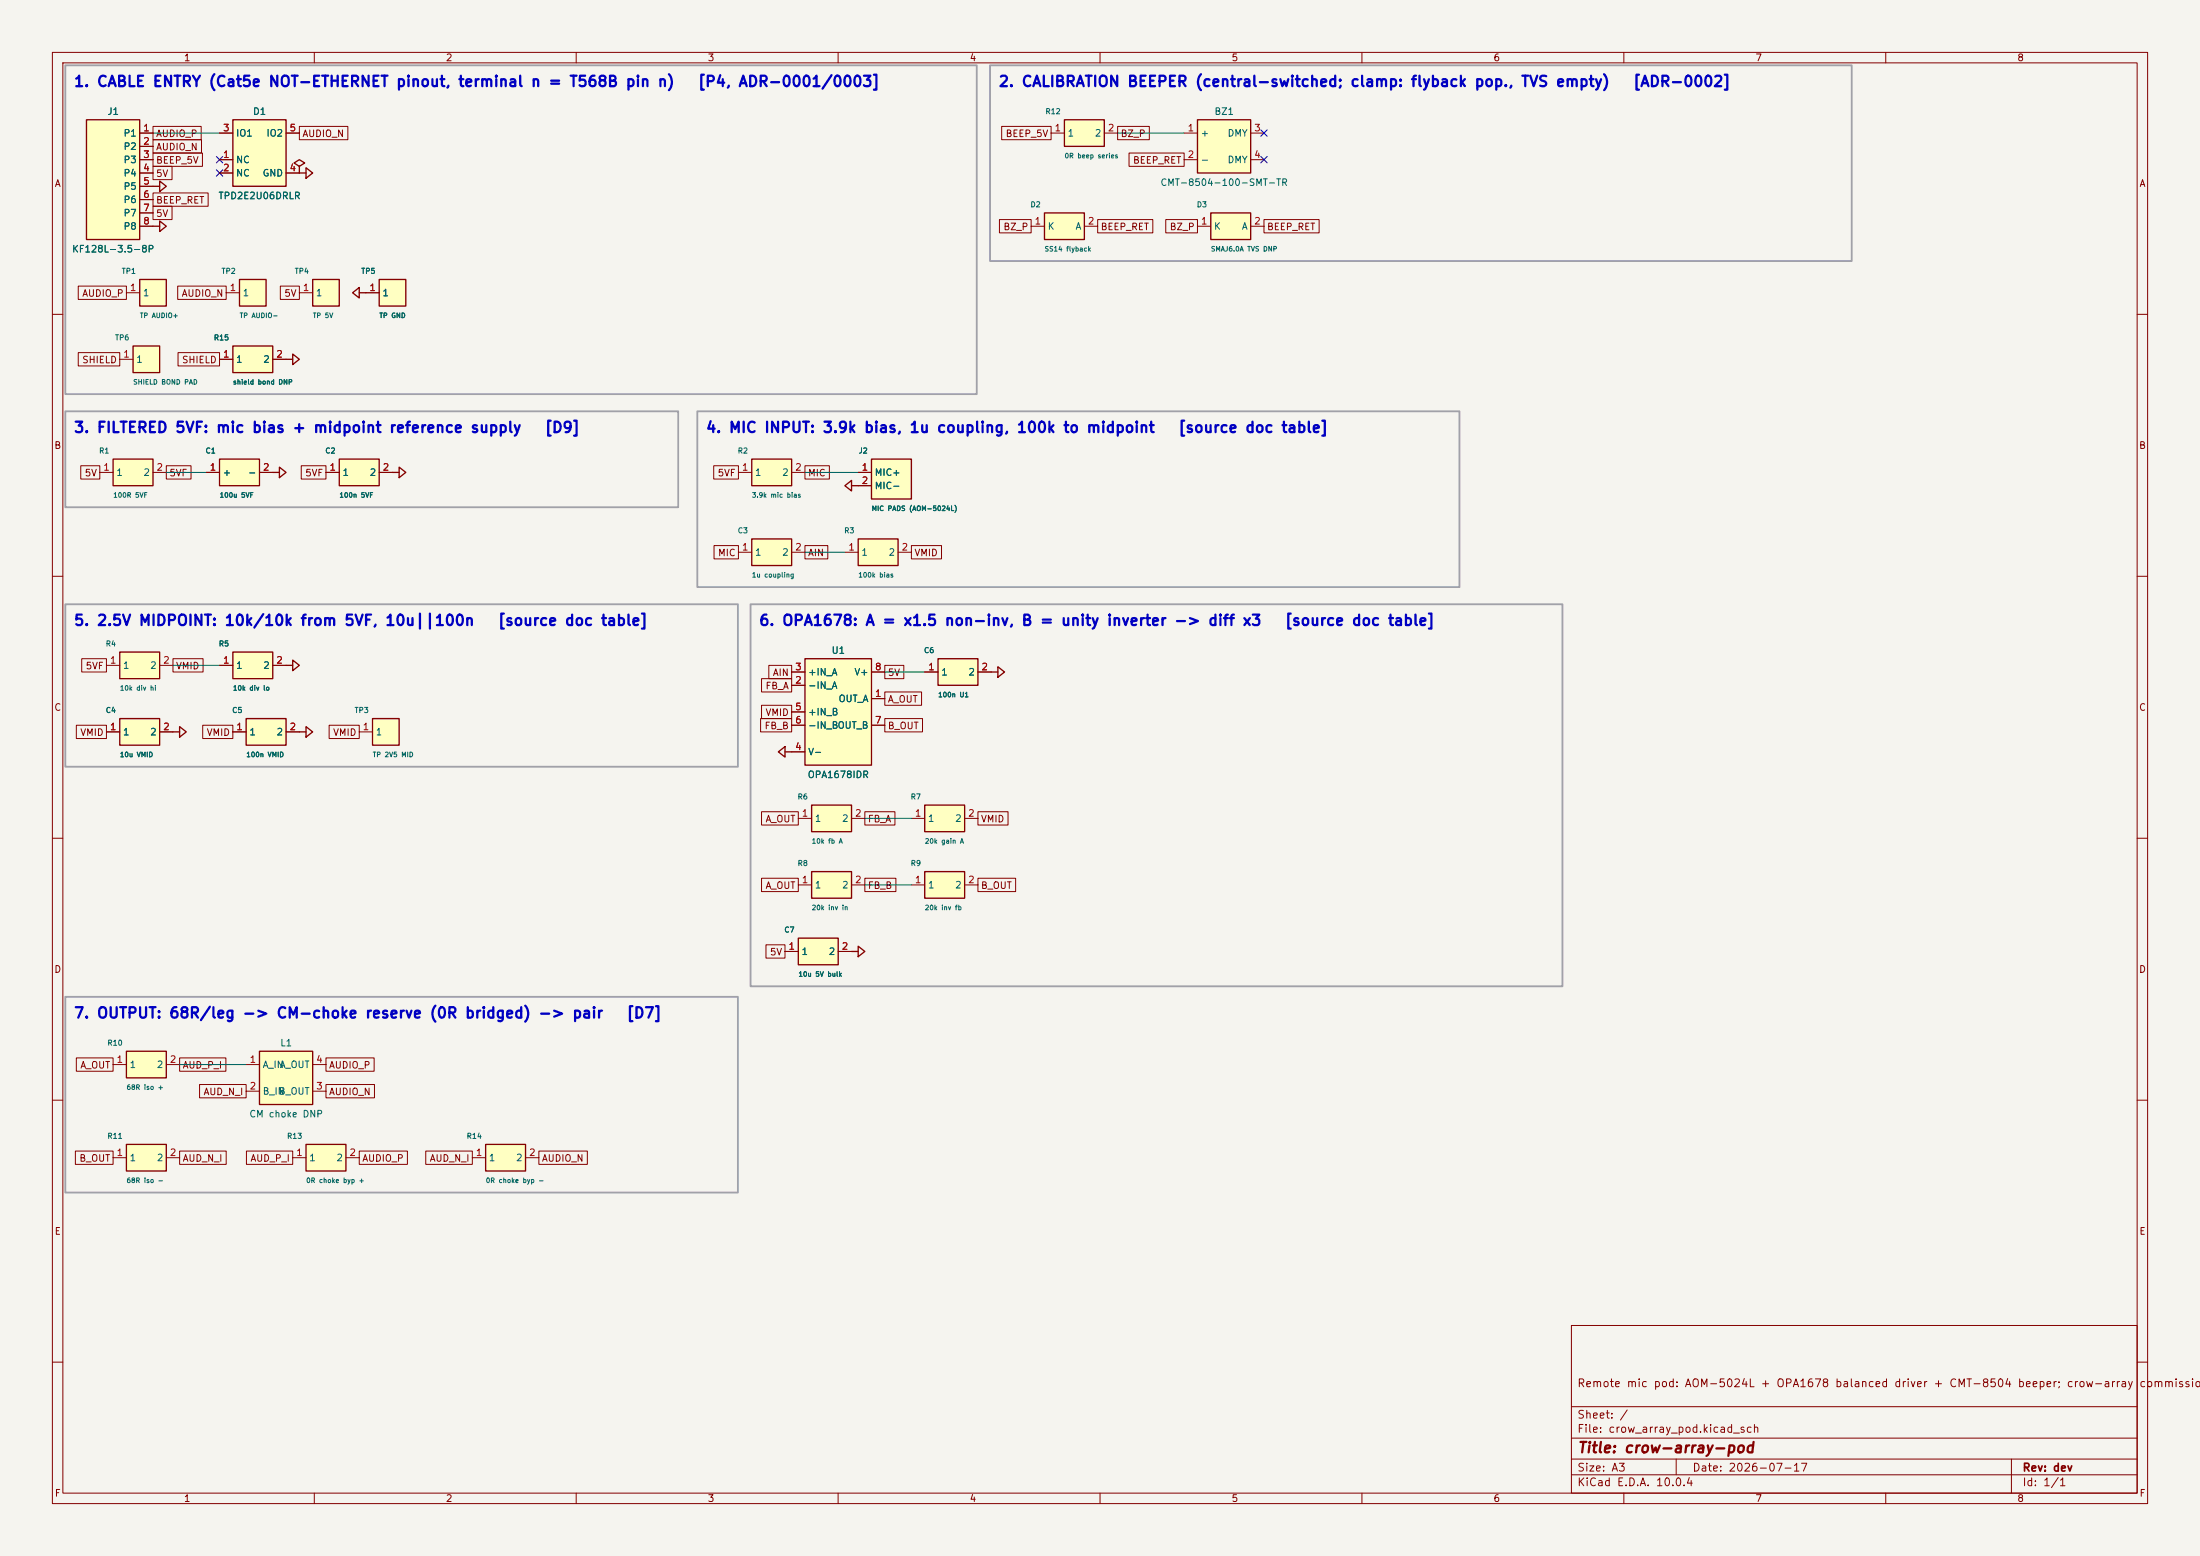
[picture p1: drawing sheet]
<svg xmlns="http://www.w3.org/2000/svg" width="420mm" height="297mm" viewBox="0 0 420 297" stroke-linecap="round" stroke-linejoin="round" font-family="sans-serif">
<path d="M0 0h420v297h-420z" fill="#f5f4ef" stroke="#f5f4ef" stroke-width=".19"/>
<g fill="none" stroke="#840000" stroke-width=".19">
<path d="M10 10h400v277h-400zM12 12h396v273h-396zM60 10v2M110 10v2M160 10v2M210 10v2M260 10v2M310 10v2M360 10v2M10 60h2M408 60h2M10 110h2"/>
<path d="M408 110h2M10 160h2M408 160h2M10 210h2M408 210h2M300 253h108v32h-108zM10 260h2M300 278.5h108M300 274.5h108M300 268.5h108M320 278.5v3M384 278.5v6.5"/>
<path d="M408 260h2M60 285v2M110 285v2M160 285v2M210 285v2M260 285v2M300 281.5h108M310 285v2M360 285v2"/>
</g>
<path d="M16.5 22.9h10.2v22.8h-10.2z" fill="#ffffc2"/>
<path d="M16.5 22.9h10.2v22.8h-10.2z" fill="none" stroke="#840000" stroke-width=".25"/>
<path d="M26.7 25.4h2.5M26.7 27.9h2.5M26.7 30.5h2.5M26.7 33h2.5M26.7 35.6h2.5M26.7 38.1h2.5M26.7 40.6h2.5M26.7 43.2h2.5" fill="none" stroke="#840000" stroke-width=".19"/>
<path d="M154.9 153.7h7.7v5.1h-7.7z" fill="#ffffc2"/>
<path d="M154.9 153.7h7.7v5.1h-7.7z" fill="none" stroke="#840000" stroke-width=".25"/>
<path d="M152.4 156.2h2.5M162.6 156.2h2.5" fill="none" stroke="#840000" stroke-width=".19"/>
<path d="M231.1 40.6h7.7v5.1h-7.7z" fill="#ffffc2"/>
<path d="M231.1 40.6h7.7v5.1h-7.7z" fill="none" stroke="#840000" stroke-width=".25"/>
<path d="M228.6 43.2h2.5M238.8 43.2h2.5" fill="none" stroke="#840000" stroke-width=".19"/>
<path d="M228.6 22.9h10.2v10.1h-10.2z" fill="#ffffc2"/>
<path d="M228.6 22.9h10.2v10.1h-10.2z" fill="none" stroke="#840000" stroke-width=".25"/>
<path d="M226.1 25.4h2.5M226.1 30.5h2.5M238.8 25.4h2.5M238.8 30.5h2.5" fill="none" stroke="#840000" stroke-width=".19"/>
<path d="M199.4 40.6h7.6v5.1h-7.6z" fill="#ffffc2"/>
<path d="M199.4 40.6h7.6v5.1h-7.6z" fill="none" stroke="#840000" stroke-width=".25"/>
<path d="M196.8 43.2h2.6M207 43.2h2.5" fill="none" stroke="#840000" stroke-width=".19"/>
<path d="M71.1 137.2h5.1v5h-5.1z" fill="#ffffc2"/>
<path d="M29.2 35.6h1.3M30.5 34.6l1.2 1-1.2 1zM29.2 43.2h1.3M30.5 42.2l1.2 1-1.2 1zM54.6 127h1.3M55.9 126l1.2 1-1.2 1zM71.1 137.2h5.1v5h-5.1z" fill="none" stroke="#840000" stroke-width=".25"/>
<path d="M68.6 139.7h2.5" fill="none" stroke="#840000" stroke-width=".19"/>
<path d="M25.4 66h5.1v5.1h-5.1z" fill="#ffffc2"/>
<path d="M25.4 66h5.1v5.1h-5.1z" fill="none" stroke="#840000" stroke-width=".25"/>
<path d="M22.9 68.6h2.5" fill="none" stroke="#840000" stroke-width=".19"/>
<path d="M45.7 53.3h5.1v5.1h-5.1z" fill="#ffffc2"/>
<path d="M45.7 53.3h5.1v5.1h-5.1z" fill="none" stroke="#840000" stroke-width=".25"/>
<path d="M43.2 55.9h2.5" fill="none" stroke="#840000" stroke-width=".19"/>
<path d="M26.7 53.3h5v5.1h-5z" fill="#ffffc2"/>
<path d="M26.7 53.3h5v5.1h-5z" fill="none" stroke="#840000" stroke-width=".25"/>
<path d="M24.1 55.9h2.6" fill="none" stroke="#840000" stroke-width=".19"/>
<path d="M44.4 66h7.7v5.1h-7.7z" fill="#ffffc2"/>
<path d="M44.4 66h7.7v5.1h-7.7zM57.1 139.7h1.3M58.4 138.7l1.3 1-1.3 1z" fill="none" stroke="#840000" stroke-width=".25"/>
<path d="M41.9 68.6h2.5M52.1 68.6h2.5" fill="none" stroke="#840000" stroke-width=".19"/>
<path d="M44.4 22.9h10.2v12.7h-10.2z" fill="#ffffc2"/>
<path d="M44.4 22.9h10.2v12.7h-10.2zM57.1 31.8l1.1-.7-1.1-.6-1 .6 1 .7v1.2" fill="none" stroke="#840000" stroke-width=".25"/>
<path d="M41.9 30.5h2.5M41.9 33h2.5M41.9 25.4h2.5M54.6 33h2.5M54.6 25.4h2.5" fill="none" stroke="#840000" stroke-width=".19"/>
<path d="M203.2 22.9h7.6v5h-7.6z" fill="#ffffc2"/>
<path d="M203.2 22.9h7.6v5h-7.6z" fill="none" stroke="#840000" stroke-width=".25"/>
<path d="M200.7 25.4h2.5M210.8 25.4h2.6" fill="none" stroke="#840000" stroke-width=".19"/>
<path d="M47 137.2h7.6v5h-7.6z" fill="#ffffc2"/>
<path d="M47 137.2h7.6v5h-7.6z" fill="none" stroke="#840000" stroke-width=".25"/>
<path d="M44.4 139.7h2.6M54.6 139.7h2.5" fill="none" stroke="#840000" stroke-width=".19"/>
<path d="M41.9 87.6h7.6v5.1h-7.6z" fill="#ffffc2"/>
<path d="M41.9 87.6h7.6v5.1h-7.6z" fill="none" stroke="#840000" stroke-width=".25"/>
<path d="M39.4 90.2h2.5M49.5 90.2h2.6" fill="none" stroke="#840000" stroke-width=".19"/>
<path d="M21.6 87.6h7.6v5.1h-7.6z" fill="#ffffc2"/>
<path d="M21.6 87.6h7.6v5.1h-7.6zM52.1 90.2h1.2M53.3 89.2l1.3 1-1.3 1z" fill="none" stroke="#840000" stroke-width=".25"/>
<path d="M19 90.2h2.6M29.2 90.2h2.5" fill="none" stroke="#840000" stroke-width=".19"/>
<path d="M64.8 87.6h7.6v5.1h-7.6z" fill="#ffffc2"/>
<path d="M57.1 33h1.3M58.4 32l1.3 1-1.3 1zM64.8 87.6h7.6v5.1h-7.6z" fill="none" stroke="#840000" stroke-width=".25"/>
<path d="M62.2 90.2h2.6M72.4 90.2h2.5" fill="none" stroke="#840000" stroke-width=".19"/>
<path d="M72.4 53.3h5.1v5.1h-5.1z" fill="#ffffc2"/>
<path d="M72.4 53.3h5.1v5.1h-5.1zM54.6 68.6h1.3M55.9 67.6l1.2 1-1.2 1z" fill="none" stroke="#840000" stroke-width=".25"/>
<path d="M69.8 55.9h2.6" fill="none" stroke="#840000" stroke-width=".19"/>
<path d="M59.7 53.3h5.1v5.1h-5.1z" fill="#ffffc2"/>
<path d="M59.7 53.3h5.1v5.1h-5.1zM67.3 55.9l1.3-1v2zM68.6 55.9h1.2M74.9 90.2h1.3M76.2 89.2l1.3 1-1.3 1z" fill="none" stroke="#840000" stroke-width=".25"/>
<path d="M57.1 55.9h2.6" fill="none" stroke="#840000" stroke-width=".19"/>
<path d="M22.9 137.2h7.6v5h-7.6z" fill="#ffffc2"/>
<path d="M22.9 137.2h7.6v5h-7.6zM33 139.7h1.3M34.3 138.7l1.3 1-1.3 1z" fill="none" stroke="#840000" stroke-width=".25"/>
<path d="M20.3 139.7h2.6M30.5 139.7h2.5" fill="none" stroke="#840000" stroke-width=".19"/>
<path d="M44.4 124.5h7.7v5h-7.7z" fill="#ffffc2"/>
<path d="M44.4 124.5h7.7v5h-7.7z" fill="none" stroke="#840000" stroke-width=".25"/>
<path d="M41.9 127h2.5M52.1 127h2.5" fill="none" stroke="#840000" stroke-width=".19"/>
<path d="M22.9 124.5h7.6v5h-7.6z" fill="#ffffc2"/>
<path d="M22.9 124.5h7.6v5h-7.6z" fill="none" stroke="#840000" stroke-width=".25"/>
<path d="M20.3 127h2.6M30.5 127h2.5" fill="none" stroke="#840000" stroke-width=".19"/>
<path d="M152.4 179.1h7.6v5.1h-7.6z" fill="#ffffc2"/>
<path d="M152.4 179.1h7.6v5.1h-7.6z" fill="none" stroke="#840000" stroke-width=".25"/>
<path d="M149.9 181.6h2.5M160 181.6h2.6" fill="none" stroke="#840000" stroke-width=".19"/>
<path d="M153.7 125.7h12.7v20.4h-12.7z" fill="#ffffc2"/>
<path d="M153.7 125.7h12.7v20.4h-12.7z" fill="none" stroke="#840000" stroke-width=".25"/>
<path d="M151.1 130.8h2.6M151.1 128.3h2.6M151.1 135.9h2.6M151.1 138.4h2.6M166.4 133.4h2.5M166.4 128.3h2.5M166.4 138.4h2.5M151.1 143.5h2.6" fill="none" stroke="#840000" stroke-width=".19"/>
<path d="M176.5 166.4h7.6v5.1h-7.6z" fill="#ffffc2"/>
<path d="M176.5 166.4h7.6v5.1h-7.6zM162.6 181.6h1.2M163.8 180.6l1.3 1-1.3 1z" fill="none" stroke="#840000" stroke-width=".25"/>
<path d="M174 168.9h2.5M184.1 168.9h2.6" fill="none" stroke="#840000" stroke-width=".19"/>
<path d="M154.9 166.4h7.7v5.1h-7.7z" fill="#ffffc2"/>
<path d="M154.9 166.4h7.7v5.1h-7.7z" fill="none" stroke="#840000" stroke-width=".25"/>
<path d="M152.4 168.9h2.5M162.6 168.9h2.5" fill="none" stroke="#840000" stroke-width=".19"/>
<path d="M163.8 102.9h7.6v5.1h-7.6z" fill="#ffffc2"/>
<path d="M163.8 102.9h7.6v5.1h-7.6z" fill="none" stroke="#840000" stroke-width=".25"/>
<path d="M161.3 105.4h2.5M171.4 105.4h2.6" fill="none" stroke="#840000" stroke-width=".19"/>
<path d="M143.5 87.6h7.6v5.1h-7.6z" fill="#ffffc2"/>
<path d="M143.5 87.6h7.6v5.1h-7.6z" fill="none" stroke="#840000" stroke-width=".25"/>
<path d="M141 90.2h2.5M151.1 90.2h2.6" fill="none" stroke="#840000" stroke-width=".19"/>
<path d="M24.1 218.4h7.6v5.1h-7.6z" fill="#ffffc2"/>
<path d="M161.3 92.7l1.3-1v2zM162.6 92.7h1.2M189.2 128.3h1.3M190.5 127.3l1.3 1-1.3 1zM24.1 218.4h7.6v5.1h-7.6z" fill="none" stroke="#840000" stroke-width=".25"/>
<path d="M21.6 221h2.5M31.7 221h2.6" fill="none" stroke="#840000" stroke-width=".19"/>
<path d="M166.4 87.6h7.6v7.7h-7.6z" fill="#ffffc2"/>
<path d="M166.4 87.6h7.6v7.7h-7.6z" fill="none" stroke="#840000" stroke-width=".25"/>
<path d="M163.8 90.2h2.6M163.8 92.7h2.6" fill="none" stroke="#840000" stroke-width=".19"/>
<path d="M58.4 218.4h7.6v5.1h-7.6z" fill="#ffffc2"/>
<path d="M58.4 218.4h7.6v5.1h-7.6z" fill="none" stroke="#840000" stroke-width=".25"/>
<path d="M55.9 221h2.5M66 221h2.6" fill="none" stroke="#840000" stroke-width=".19"/>
<path d="M179.1 125.7h7.6v5.1h-7.6z" fill="#ffffc2"/>
<path d="M179.1 125.7h7.6v5.1h-7.6z" fill="none" stroke="#840000" stroke-width=".25"/>
<path d="M176.5 128.3h2.6M186.7 128.3h2.5" fill="none" stroke="#840000" stroke-width=".19"/>
<path d="M24.1 200.7h7.6v5h-7.6z" fill="#ffffc2"/>
<path d="M24.1 200.7h7.6v5h-7.6z" fill="none" stroke="#840000" stroke-width=".25"/>
<path d="M21.6 203.2h2.5M31.7 203.2h2.6" fill="none" stroke="#840000" stroke-width=".19"/>
<path d="M92.7 218.4h7.6v5.1h-7.6z" fill="#ffffc2"/>
<path d="M92.7 218.4h7.6v5.1h-7.6z" fill="none" stroke="#840000" stroke-width=".25"/>
<path d="M90.2 221h2.5M100.3 221h2.6" fill="none" stroke="#840000" stroke-width=".19"/>
<path d="M176.5 153.7h7.6v5.1h-7.6z" fill="#ffffc2"/>
<path d="M176.5 153.7h7.6v5.1h-7.6z" fill="none" stroke="#840000" stroke-width=".25"/>
<path d="M174 156.2h2.5M184.1 156.2h2.6" fill="none" stroke="#840000" stroke-width=".19"/>
<path d="M143.5 102.9h7.6v5.1h-7.6z" fill="#ffffc2"/>
<path d="M143.5 102.9h7.6v5.1h-7.6z" fill="none" stroke="#840000" stroke-width=".25"/>
<path d="M141 105.4h2.5M151.1 105.4h2.6" fill="none" stroke="#840000" stroke-width=".19"/>
<path d="M49.5 200.7h10.2v10.1h-10.2z" fill="#ffffc2"/>
<path d="M148.6 143.5l1.3-1v2zM149.9 143.5h1.2M49.5 200.7h10.2v10.1h-10.2z" fill="none" stroke="#840000" stroke-width=".25"/>
<g fill="none" stroke="#840000" stroke-width=".19">
<path d="M26.7 30.5h2.5M26.7 33h2.5M26.7 25.4h2.5M26.7 27.9h2.5M26.7 35.6h2.5M26.7 38.1h2.5M29.2 24.1h9.2v2.6h-9.2zM29.2 26.7h9.3v2.5h-9.3zM29.2 39.4h3.6v2.5h-3.6zM29.2 31.7h3.6v2.6h-3.6zM29.2 36.8h10.5v2.6h-10.5zM29.2 29.2h9.4v2.6h-9.4z"/>
<path d="M41.9 30.5h2.5M41.9 33h2.5M41.9 25.4h2.5M54.6 33h2.5M54.6 25.4h2.5M57.1 24.1h9.3v2.6h-9.3zM191.2 24.1h9.5v2.6h-9.5zM213.4 24.1h6v2.6h-6zM215.5 29.2h10.6v2.6h-10.6zM14.9 54.6h9.2v2.6h-9.2zM26.7 40.6h2.5M26.7 43.2h2.5"/>
<path d="M33.9 54.6h9.3v2.6h-9.3zM53.5 54.6h3.6v2.6h-3.6zM69.8 55.9h2.6M190.8 41.9h6v2.6h-6zM209.5 41.9h10.6v2.6h-10.6zM222.5 41.9h6.1v2.6h-6.1zM241.3 41.9h10.5v2.6h-10.5zM14.9 67.3h8v2.6h-8zM34 67.3h7.9v2.6h-7.9zM41.9 68.6h2.5M52.1 68.6h2.5M15.4 88.9h3.6v2.5h-3.6z"/>
<path d="M31.7 88.9h4.8v2.5h-4.8zM39.4 90.2h2.5M49.5 90.2h2.6M57.5 88.9h4.7v2.5h-4.7zM62.2 90.2h2.6M72.4 90.2h2.5M136.2 88.9h4.8v2.5h-4.8zM153.7 88.9h4.6v2.5h-4.6zM163.8 90.2h2.6M163.8 92.7h2.6M136.3 104.1h4.7v2.6h-4.7zM153.7 104.1h4.3v2.6h-4.3z"/>
<path d="M174 104.1h5.7v2.6h-5.7zM14.6 138.4h5.7v2.6h-5.7zM15.6 125.7h4.7v2.6h-4.7zM20.3 139.7h2.6M30.5 139.7h2.5M33 125.7h5.8v2.6h-5.8zM38.7 138.4h5.7v2.6h-5.7zM41.9 127h2.5M44.4 139.7h2.6M52.1 127h2.5M54.6 139.7h2.5M62.8 138.4h5.8v2.6h-5.8z"/>
<path d="M145.2 137.2h5.9v2.5h-5.9zM145.4 129.5h5.7v2.6h-5.7zM145.4 134.6h5.7v2.6h-5.7zM146.8 127h4.3v2.5h-4.3zM151.1 130.8h2.6M151.1 128.3h2.6M151.1 135.9h2.6M151.1 138.4h2.6M166.4 133.4h2.5M166.4 128.3h2.5M166.4 138.4h2.5M168.9 127h3.6v2.5h-3.6z"/>
<path d="M168.9 132.1h7v2.5h-7zM168.9 137.2h7.2v2.5h-7.2zM176.5 128.3h2.6M186.7 128.3h2.5M145.4 154.9h7v2.6h-7zM151.1 143.5h2.6M165.1 154.9h5.7v2.6h-5.7zM186.7 154.9h5.7v2.6h-5.7zM145.4 167.6h7v2.6h-7zM165.1 167.6h5.9v2.6h-5.9zM186.7 167.6h7.2v2.6h-7.2zM146.2 180.3h3.7v2.6h-3.7z"/>
<path d="M149.9 181.6h2.5M160 181.6h2.6M14.4 219.7h7.2v2.6h-7.2zM14.6 201.9h7v2.6h-7zM34.3 219.7h8.9v2.6h-8.9zM34.3 201.9h8.8v2.6h-8.8zM38.1 207h8.9v2.6h-8.9zM47 203.2h2.5M47 208.3h2.5M47 219.7h8.9v2.6h-8.9zM59.7 203.2h2.5M59.7 208.3h2.5"/>
<path d="M62.2 201.9h9.2v2.6h-9.2zM62.2 207h9.3v2.6h-9.3zM68.6 219.7h9.2v2.6h-9.2zM81.3 219.7h8.9v2.6h-8.9zM102.9 219.7h9.2v2.6h-9.2z"/>
</g>
<path d="M29.2 25.4h12.7M213.4 25.4h12.7M31.7 90.2h7.7M153.7 90.2h10.1M153.7 105.4h7.6M33 127h8.9M168.9 128.3h7.6M165.1 156.2h8.9M165.1 168.9h8.9M34.3 203.2h12.7" fill="none" stroke="#009600" stroke-width=".19"/>
<path d="M41.3 32.4l1.2 1.2M41.3 29.9l1.2 1.2M42.5 32.4l-1.2 1.2M42.5 29.9l-1.2 1.2M240.7 29.9l1.2 1.2M240.7 24.8l1.2 1.2M241.9 29.9l-1.2 1.2M241.9 24.8l-1.2 1.2" fill="none" stroke="#000084" stroke-width=".19"/>
<path d="M12.5 12.5h174v62.7h-174zM189 12.5h164.5v37.3h-164.5zM12.5 78.5h117v18.3h-117zM133.1 78.5h145.5v33.6h-145.5zM12.5 115.3h128.4v31h-128.4zM143.3 115.3h155v73h-155zM12.5 190.3h128.4v37.3h-128.4z" fill="none" stroke="#a1a1a8" stroke-width=".35"/>
<g font-size="2" fill="#0000c2">
<text x="14" y="17.1">1. CABLE ENTRY (Cat5e NOT-ETHERNET pinout, terminal n = T568B pin n)</text>
<text x="133.1" y="17.1">[P4, ADR-0001/0003]</text>
<text x="190.5" y="17.1">2. CALIBRATION BEEPER (central-switched; clamp: flyback pop., TVS empty)</text>
<text x="311.6" y="17.1">[ADR-0002]</text>
<text x="14" y="83.1">3. FILTERED 5VF: mic bias + midpoint reference supply</text>
<text x="103.9" y="83.1">[D9]</text>
<text x="134.6" y="83.1">4. MIC INPUT: 3.9k bias, 1u coupling, 100k to midpoint</text>
<text x="224.8" y="83.1">[source doc table]</text>
<text x="14" y="119.9">5. 2.5V MIDPOINT: 10k/10k from 5VF, 10u||100n</text>
<text x="94.9" y="119.9">[source doc table]</text>
<text x="144.8" y="119.9">6. OPA1678: A = x1.5 non-inv, B = unity inverter -&gt; diff x3</text>
<text x="245.2" y="119.9">[source doc table]</text>
<text x="14" y="194.9">7. OUTPUT: 68R/leg -&gt; CM-choke reserve (0R bridged) -&gt; pair</text>
<text x="119.5" y="194.9">[D7]</text>
</g>
<text font-size="2" fill="#840000" x="301" y="277.8">Title: crow-array-pod</text>
<g font-size="1.5" fill="#840000">
<text x="301" y="265.1">Remote mic pod: AOM-5024L + OPA1678 balanced driver + CMT-8504 beeper; crow-array</text>
<text x="408.3" y="265.1">commission</text>
<text x="301" y="273.8">File: crow_array_pod.kicad_sch</text>
<text x="301" y="271.1">Sheet: /</text>
<text x="301" y="281.2">Size: A3</text>
<text x="323" y="281.2">Date: 2026-07-17</text>
<text x="386" y="281.2">Rev: dev</text>
<text x="301" y="284">KiCad E.D.A. 10.0.4</text>
<text x="386" y="284">Id: 1/1</text>
</g>
<g font-size="1.3" fill="#840000">
<text x="35" y="12">1</text>
<text x="85" y="12">2</text>
<text x="135" y="12">3</text>
<text x="185" y="12">4</text>
<text x="235" y="12">5</text>
<text x="285" y="12">6</text>
<text x="335" y="12">7</text>
<text x="385" y="12">8</text>
<text x="29.7" y="26.5">AUDIO_P</text>
<text x="29.7" y="29">AUDIO_N</text>
<text x="57.6" y="26.5">AUDIO_N</text>
<text x="191.9" y="26.5">BEEP_5V</text>
<text x="213.8" y="26.5">BZ_P</text>
<text x="10.3" y="36">A</text>
<text x="29.7" y="34.1">5V</text>
<text x="29.7" y="31.5">BEEP_5V</text>
<text x="216.2" y="31.5">BEEP_RET</text>
<text x="408.3" y="36">A</text>
<text x="29.7" y="41.7">5V</text>
<text x="29.7" y="39.2">BEEP_RET</text>
<text x="191.5" y="44.2">BZ_P</text>
<text x="210" y="44.2">BEEP_RET</text>
<text x="223.2" y="44.2">BZ_P</text>
<text x="241.8" y="44.2">BEEP_RET</text>
<text x="15.6" y="56.9">AUDIO_P</text>
<text x="34.6" y="56.9">AUDIO_N</text>
<text x="54.2" y="56.9">5V</text>
<text x="15.6" y="69.6">SHIELD</text>
<text x="34.6" y="69.6">SHIELD</text>
<text x="10.3" y="86">B</text>
<text x="408.2" y="86">B</text>
<text x="16.1" y="91.2">5V</text>
<text x="32.2" y="91.2">5VF</text>
<text x="58.2" y="91.2">5VF</text>
<text x="136.9" y="91.2">5VF</text>
<text x="154.1" y="91.2">MIC</text>
<text x="137" y="106.5">MIC</text>
<text x="154.1" y="106.5">AIN</text>
<text x="174.5" y="106.5">VMID</text>
<text x="16.3" y="128.1">5VF</text>
<text x="33.5" y="128.1">VMID</text>
<text x="146" y="131.9">FB_A</text>
<text x="147.4" y="129.3">AIN</text>
<text x="169.4" y="129.3">5V</text>
<text x="10.3" y="136">C</text>
<text x="146" y="137">VMID</text>
<text x="169.4" y="134.4">A_OUT</text>
<text x="408.2" y="136">C</text>
<text x="15.2" y="140.8">VMID</text>
<text x="39.4" y="140.8">VMID</text>
<text x="63.5" y="140.8">VMID</text>
<text x="145.9" y="139.5">FB_B</text>
<text x="169.4" y="139.5">B_OUT</text>
<text x="146" y="157.3">A_OUT</text>
<text x="165.6" y="157.3">FB_A</text>
<text x="187.2" y="157.3">VMID</text>
<text x="146" y="170">A_OUT</text>
<text x="165.6" y="170">FB_B</text>
<text x="187.2" y="170">B_OUT</text>
<text x="10.3" y="186">D</text>
<text x="146.9" y="182.7">5V</text>
<text x="408.2" y="186">D</text>
<text x="15.2" y="204.3">A_OUT</text>
<text x="34.8" y="204.3">AUD_P_I</text>
<text x="38.8" y="209.3">AUD_N_I</text>
<text x="62.7" y="204.3">AUDIO_P</text>
<text x="62.7" y="209.3">AUDIO_N</text>
<text x="15" y="222">B_OUT</text>
<text x="34.8" y="222">AUD_N_I</text>
<text x="47.7" y="222">AUD_P_I</text>
<text x="69.1" y="222">AUDIO_P</text>
<text x="81.9" y="222">AUD_N_I</text>
<text x="103.3" y="222">AUDIO_N</text>
<text x="10.3" y="236">E</text>
<text x="408.3" y="236">E</text>
<text x="10.3" y="286">F</text>
<text x="35" y="287">1</text>
<text x="85" y="287">2</text>
<text x="135" y="287">3</text>
<text x="185" y="287">4</text>
<text x="235" y="287">5</text>
<text x="285" y="287">6</text>
<text x="335" y="287">7</text>
<text x="385" y="287">8</text>
<text x="408.3" y="286">F</text>
</g>
<g font-size="1.3" fill="#006464">
<text x="20.4" y="22.2">J1</text>
<text x="48.2" y="22.2">D1</text>
<text x="231.7" y="22.2">BZ1</text>
<text x="23.5" y="26.4">P1</text>
<text x="23.5" y="28.9">P2</text>
<text x="45" y="26.4">IO1</text>
<text x="50.8" y="26.4">IO2</text>
<text x="203.7" y="26.4">1</text>
<text x="208.9" y="26.4">2</text>
<text x="229.1" y="26.4">+</text>
<text x="234.2" y="26.4">DMY</text>
<text x="23.5" y="31.5">P3</text>
<text x="23.5" y="34">P4</text>
<text x="45" y="31.5">NC</text>
<text x="45" y="34">NC</text>
<text x="50" y="34">GND</text>
<text x="221.4" y="35.8">CMT-8504-100-SMT-TR</text>
<text x="229.1" y="31.5">-</text>
<text x="234.2" y="31.5">DMY</text>
<text x="23.5" y="36.5">P5</text>
<text x="23.5" y="39.1">P6</text>
<text x="23.5" y="41.6">P7</text>
<text x="41.6" y="38.3">TPD2E2U06DRLR</text>
<text x="23.5" y="44.2">P8</text>
<text x="199.9" y="44.2">K</text>
<text x="205.2" y="44.2">A</text>
<text x="231.6" y="44.2">K</text>
<text x="237" y="44.2">A</text>
<text x="13.7" y="48.5">KF128L-3.5-8P</text>
<text x="27.2" y="56.9">1</text>
<text x="46.2" y="56.9">1</text>
<text x="60.2" y="56.9">1</text>
<text x="72.9" y="56.9">1</text>
<text x="25.9" y="69.6">1</text>
<text x="45" y="69.6">1</text>
<text x="50.1" y="69.6">2</text>
<text x="22.1" y="91.1">1</text>
<text x="27.3" y="91.1">2</text>
<text x="42.4" y="91.1">+</text>
<text x="47.2" y="91.1">-</text>
<text x="65.3" y="91.1">1</text>
<text x="70.5" y="91.1">2</text>
<text x="144" y="91.1">1</text>
<text x="149.2" y="91.1">2</text>
<text x="166.9" y="91.1">MIC+</text>
<text x="166.9" y="93.7">MIC-</text>
<text x="144" y="106.4">1</text>
<text x="149.2" y="106.4">2</text>
<text x="164.3" y="106.4">1</text>
<text x="169.5" y="106.4">2</text>
<text x="158.6" y="125.1">U1</text>
<text x="23.4" y="128">1</text>
<text x="28.6" y="128">2</text>
<text x="45" y="128">1</text>
<text x="50.1" y="128">2</text>
<text x="154.2" y="131.8">-IN_A</text>
<text x="154.2" y="129.2">+IN_A</text>
<text x="163" y="129.2">V+</text>
<text x="179.6" y="129.2">1</text>
<text x="184.8" y="129.2">2</text>
<text x="154.2" y="136.9">+IN_B</text>
<text x="160" y="134.3">OUT_A</text>
<text x="23.4" y="140.7">1</text>
<text x="28.6" y="140.7">2</text>
<text x="47.5" y="140.7">1</text>
<text x="52.7" y="140.7">2</text>
<text x="71.6" y="140.7">1</text>
<text x="154.2" y="139.4">-IN_BOUT_B</text>
<text x="154.1" y="148.8">OPA1678IDR</text>
<text x="154.2" y="144.5">V-</text>
<text x="155.4" y="157.2">1</text>
<text x="160.6" y="157.2">2</text>
<text x="177" y="157.2">1</text>
<text x="182.2" y="157.2">2</text>
<text x="155.4" y="169.9">1</text>
<text x="160.6" y="169.9">2</text>
<text x="177" y="169.9">1</text>
<text x="182.2" y="169.9">2</text>
<text x="152.9" y="182.6">1</text>
<text x="158.1" y="182.6">2</text>
<text x="53.4" y="200">L1</text>
<text x="24.6" y="204.2">1</text>
<text x="29.8" y="204.2">2</text>
<text x="50" y="204.2">A_IN</text>
<text x="50" y="209.3">B_IN</text>
<text x="53.1" y="209.3">B_OUT</text>
<text x="53.3" y="204.2">A_OUT</text>
<text x="47.5" y="213.6">CM choke DNP</text>
<text x="24.6" y="222">1</text>
<text x="29.8" y="222">2</text>
<text x="58.9" y="222">1</text>
<text x="64.1" y="222">2</text>
<text x="93.2" y="222">1</text>
<text x="98.4" y="222">2</text>
</g>
<g font-size="1.3" fill="#a90000">
<text x="27.2" y="25.4">1</text>
<text x="27.2" y="27.9">2</text>
<text x="42.5" y="25.4">3</text>
<text x="55.2" y="25.4">5</text>
<text x="201.2" y="25.4">1</text>
<text x="211.4" y="25.4">2</text>
<text x="226.6" y="25.4">1</text>
<text x="239.3" y="25.4">3</text>
<text x="27.2" y="30.5">3</text>
<text x="27.2" y="33">4</text>
<text x="27.2" y="35.5">5</text>
<text x="42.5" y="30.5">1</text>
<text x="42.5" y="33">2</text>
<text x="55.2" y="33">4</text>
<text x="226.6" y="30.5">2</text>
<text x="239.3" y="30.5">4</text>
<text x="27.2" y="38.1">6</text>
<text x="27.2" y="40.6">7</text>
<text x="27.2" y="43.2">8</text>
<text x="197.4" y="43.2">1</text>
<text x="207.6" y="43.2">2</text>
<text x="229.2" y="43.2">1</text>
<text x="239.3" y="43.2">2</text>
<text x="24.7" y="55.9">1</text>
<text x="43.7" y="55.9">1</text>
<text x="57.7" y="55.9">1</text>
<text x="70.4" y="55.9">1</text>
<text x="23.4" y="68.6">1</text>
<text x="42.5" y="68.6">1</text>
<text x="52.6" y="68.6">2</text>
<text x="19.6" y="90.1">1</text>
<text x="29.8" y="90.1">2</text>
<text x="39.9" y="90.1">1</text>
<text x="50.1" y="90.1">2</text>
<text x="62.8" y="90.1">1</text>
<text x="73" y="90.1">2</text>
<text x="141.5" y="90.1">1</text>
<text x="151.7" y="90.1">2</text>
<text x="164.4" y="90.1">1</text>
<text x="164.4" y="92.7">2</text>
<text x="141.5" y="105.4">1</text>
<text x="151.7" y="105.4">2</text>
<text x="161.9" y="105.4">1</text>
<text x="172" y="105.4">2</text>
<text x="20.9" y="127">1</text>
<text x="31" y="127">2</text>
<text x="42.5" y="127">1</text>
<text x="52.6" y="127">2</text>
<text x="151.7" y="130.8">2</text>
<text x="151.7" y="128.2">3</text>
<text x="166.9" y="128.2">8</text>
<text x="177.1" y="128.2">1</text>
<text x="187.3" y="128.2">2</text>
<text x="151.7" y="135.9">5</text>
<text x="166.9" y="133.3">1</text>
<text x="20.9" y="139.7">1</text>
<text x="31" y="139.7">2</text>
<text x="45" y="139.7">1</text>
<text x="55.2" y="139.7">2</text>
<text x="69.1" y="139.7">1</text>
<text x="151.7" y="143.5">4</text>
<text x="151.7" y="138.4">6</text>
<text x="166.9" y="138.4">7</text>
<text x="153" y="156.2">1</text>
<text x="163.1" y="156.2">2</text>
<text x="174.6" y="156.2">1</text>
<text x="184.7" y="156.2">2</text>
<text x="153" y="168.9">1</text>
<text x="163.1" y="168.9">2</text>
<text x="174.6" y="168.9">1</text>
<text x="184.7" y="168.9">2</text>
<text x="150.4" y="181.6">1</text>
<text x="160.6" y="181.6">2</text>
<text x="22.2" y="203.2">1</text>
<text x="32.3" y="203.2">2</text>
<text x="47.6" y="203.2">1</text>
<text x="60.3" y="203.2">4</text>
<text x="47.6" y="208.3">2</text>
<text x="60.3" y="208.3">3</text>
<text x="22.2" y="221">1</text>
<text x="32.3" y="221">2</text>
<text x="56.4" y="221">1</text>
<text x="66.6" y="221">2</text>
<text x="90.7" y="221">1</text>
<text x="100.9" y="221">2</text>
</g>
<g font-size="1" fill="#006464">
<text x="199.5" y="22">R12</text>
<text x="196.6" y="39.8">D2</text>
<text x="228.4" y="39.8">D3</text>
<text x="23.1" y="52.5">TP1</text>
<text x="42.2" y="52.5">TP2</text>
<text x="56.2" y="52.5">TP4</text>
<text x="68.9" y="52.5">TP5</text>
<text x="21.9" y="65.2">TP6</text>
<text x="40.7" y="65.2">R15</text>
<text x="18.8" y="86.8">R1</text>
<text x="39.1" y="86.8">C1</text>
<text x="62" y="86.8">C2</text>
<text x="140.7" y="86.8">R2</text>
<text x="163.8" y="86.8">J2</text>
<text x="140.7" y="102">C3</text>
<text x="161.1" y="102">R3</text>
<text x="20.1" y="123.6">R4</text>
<text x="41.7" y="123.6">R5</text>
<text x="176.3" y="124.9">C6</text>
<text x="20.1" y="136.3">C4</text>
<text x="44.2" y="136.3">C5</text>
<text x="67.6" y="136.3">TP3</text>
<text x="152.2" y="152.8">R6</text>
<text x="173.8" y="152.8">R7</text>
<text x="152.2" y="165.5">R8</text>
<text x="173.8" y="165.5">R9</text>
<text x="149.6" y="178.2">C7</text>
<text x="20.4" y="199.8">R10</text>
<text x="20.4" y="217.6">R11</text>
<text x="54.7" y="217.6">R13</text>
<text x="89" y="217.6">R14</text>
</g>
<g font-size=".9" fill="#006464">
<text x="203.1" y="30.4">0R beep series</text>
<text x="199.3" y="48.2">SS14 flyback</text>
<text x="231.1" y="48.2">SMAJ6.0A TVS DNP</text>
<text x="26.6" y="60.9">TP AUDIO+</text>
<text x="45.7" y="60.9">TP AUDIO-</text>
<text x="59.6" y="60.9">TP 5V</text>
<text x="72.3" y="60.9">TP GND</text>
<text x="25.3" y="73.6">SHIELD BOND PAD</text>
<text x="44.4" y="73.6">shield bond DNP</text>
<text x="21.5" y="95.2">100R 5VF</text>
<text x="41.9" y="95.2">100u 5VF</text>
<text x="64.7" y="95.2">100n 5VF</text>
<text x="143.5" y="95.2">3.9k mic bias</text>
<text x="166.3" y="97.7">MIC PADS (AOM-5024L)</text>
<text x="143.5" y="110.4">1u coupling</text>
<text x="163.8" y="110.4">100k bias</text>
<text x="22.8" y="132">10k div hi</text>
<text x="44.4" y="132">10k div lo</text>
<text x="179" y="133.3">100n U1</text>
<text x="22.8" y="144.7">10u VMID</text>
<text x="46.9" y="144.7">100n VMID</text>
<text x="71.1" y="144.7">TP 2V5 MID</text>
<text x="154.9" y="161.2">10k fb A</text>
<text x="176.5" y="161.2">20k gain A</text>
<text x="154.9" y="173.9">20k inv in</text>
<text x="176.5" y="173.9">20k inv fb</text>
<text x="152.3" y="186.6">10u 5V bulk</text>
<text x="24.1" y="208.2">68R iso +</text>
<text x="24.1" y="226">68R iso -</text>
<text x="58.4" y="226">0R choke byp +</text>
<text x="92.7" y="226">0R choke byp -</text>
</g>
</svg>
